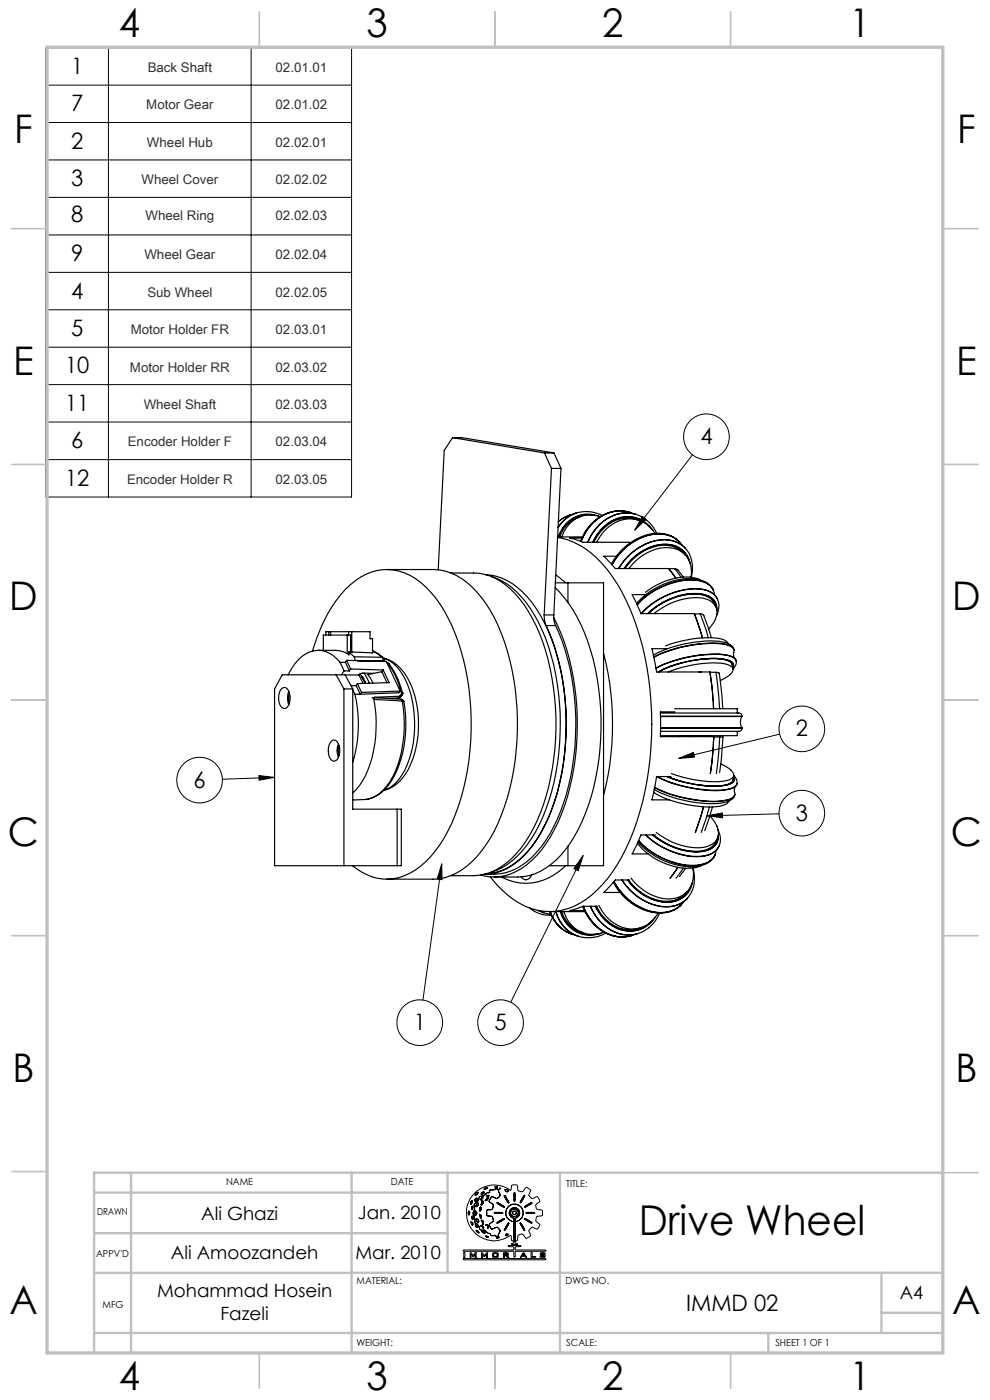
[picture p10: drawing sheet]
<svg xmlns="http://www.w3.org/2000/svg" width="210mm" height="297mm" viewBox="0 0 210 297" stroke-linecap="round" stroke-linejoin="round" font-family="sans-serif">
<g fill="none" stroke="#000" stroke-width=".21">
<path d="M9.7 10.1h64.9v95.3h-64.9zM9.7 18.1h64.9M23 10.1v95.3M53.3 10.1v95.3M9.7 26h64.9M9.7 33.9h64.9M9.7 41.9h64.9M9.7 49.8h64.9M9.7 57.8h64.9M9.7 65.7h64.9M9.7 73.7h64.9M9.7 81.6h64.9"/>
<path d="M9.7 89.5h64.9M9.7 97.5h64.9M146.9 96.5l-12.2 16M136.2 109.5l.9 .7-2.4 2.3zM165.4 155.7l-21.4 5.2M54.9 164.5l3.3 .4-3.2 .6zM58.2 164.9l-11 .4M144 160.9l3.1-1.3 .2 1zM150 173.1l3.2-.6 .1 1zM165.2 172.6l-15.2 .5M93.7 183.3l-4 28.9M93.7 183.3l.1 3.3-1.1-.1z"/>
<path d="M123.7 181.5l-15.4 31.1M123.7 181.5l-1 3.2-1-.4zM99.3 257.2l.1 .4M99.6 257.2l-.2-.3-.1 .3M99.6 257.2v.3M99.6 257.5l-.1 .2-.1-.1M99.8 255.1l.1 .4 .3-.4M99.9 259.1a.57 .57 0 0 1 .4 .8zM100 256.3l.1 .3M100.1 258.1l.1 .6M100.1 254.7l.1 .4M100.1 254.7l-.3 .4"/>
<path d="M100.1 258v.1M100.1 258l.3 .3M100.2 258.7h.1M100.3 256.4l-.2 .2M100.3 256h-.2l-.1 .3M100.3 256v.4M100.4 257.2l.1 .8M100.4 258.3l-.1 .4M100.5 253.3a6 6 0 0 1 7.9-.8l.1-1a.78 .78 0 0 1 1-.1 .78 .78 0 0 1 .3 .9 .86 .86 0 0 0 .9 .5 .86 .86 0 0 0 .7-.8l.3-.1 .8 .5-.1 .6a.84 .84 0 0 0 .5 1.3l1-.4 .6 .8v.2l-.8 .6v.6l.2 .5 1.1 .2 .1 1-1.1 .2a.98 .98 0 0 0-.2 1.2l.7 .6-.4 .9-.2 .1-1.1-.5-.7 .8 .4 1.1-.8 .5-.4-.4a.79 .79 0 0 0-1.1-.4 .79 .79 0 0 0-.4 1l-.1 .2-.4 .2v.4l.6 .2-1.4 .1v-.2l.4-.1 .1-.2v-.2l-.5-.2-.1-.8v-.2h-.2a5.9 5.9 0 0 1-7.8-.9 5.9 5.9 0 0 1 .1-7.9zM100.5 258l.1 .2a1.75 1.75 0 0 0 .5 1.5M100.6 256.1l.1 .4-.3 .7M100.7 257.1v-.2h.2l.2 .3"/>
<path d="M100.7 257.8h.3M100.7 257.1l.1 .4M100.8 257.5l-.1 .3M100.9 255.9l.2 .1M100.9 259.8l-.1 .2 .4 .4 .2-.1-.1-.3M100.9 259.8l.4 .2M100.9 253.2l-.1 .3 .1 .1M100.9 255.2l-.3 .3v.6M101 258.7h.4l.1 .2-.1 .5h-.1zM101 255.7l-.1 .2M101.1 254.2h.1v.3l-.2 .3-.3-.1M101.1 254.2l-.4 .5"/>
<path d="M101.1 259.7l.4 .4M101.1 257.2l-.1 .6M101.2 255.1l.3 .2M101.2 255.1l-.2 .6M101.3 252.9l-.4 .3M101.3 252.9l.1 .2M101.4 253.1l-.5 .5M101.5 255.3l-.1 .4-.3 .3M101.5 255.3v.4l-.4 .3M101.5 254.3l-.1 .6-.5 .3M101.5 254.3l-.1 .4-.5 .5M101.8 257.6h-.1l.1 .4"/>
<path d="M101.8 257.6l.3 .3M101.8 256.1l.3 .2v.3l-.4 .3v-.3M101.8 256.1l-.1 .5M101.8 258l.1 .5M102.1 258.9l.1-.1 .4 .5-.2 .5h-.1l.1-.5zM102.1 260v.1M102.1 260l.3 .2M102.1 257.9v.4l-.2 .2M102.1 254.7l.3 .1 .1 .4-.4 .5 .2-.6zM102.2 253l-.1 .3h.1M102.2 254.1l.2-.2-.1 .4-.3 .2-.1-.1M102.2 254.1l-.3 .3"/>
<path d="M102.2 253.7l-.4 .1-.3 .5M102.2 253.7l-.5 .2-.2 .4M102.6 252.8l.1 .1v.2M102.6 252.8l-.4 .2M102.7 253.1l-.5 .2M103 254.6l.1 .1M103.2 254.5l-.2 .1M103.2 253.6l.2 .2 .4-.2h-.3M103.2 253.6h.3M103.2 260l.2 .1M103.2 260l-.2-.2h.3l.2 .2M103.3 257.3v.6l.6 .1"/>
<path d="M103.3 253.1l-.7 .6h-.4M103.3 257.3v.5l.6 .2M103.3 254l-.1 .5M103.3 254l.2 .1v.3M103.4 251.9l-.6 .2M103.4 251.9l-.5 .4h-.2l.1-.2M103.5 254.4l-.4 .3M103.5 260l.1 .5M103.6 253l-.3 .1M103.8 259.7l.1 .5M103.9 252.5v.5h-.3M103.9 258l.6 .1 .1 .6"/>
<path d="M103.9 258l.5 .1 .2 .6M104 254.3l-.2 .6 .3 .3M104 254.3l-.2 .5 .3 .4M104.1 255.2l.5 .3v.4M104.5 256.5l-1.2 .2v.6M104.5 252.4l-.6 .1M104.6 259.1l-.8 .6M104.6 255.9l-.1 .6M104.6 258.7v.4M105 251.8h.6M105 257.2h1.4M105 257.2l-.2 .1 .3 .1"/>
<path d="M105 251.8l.3 .1M105.1 257.4h1.4M105.2 252.2l.5 .2M105.2 252.2l-.7 .2M105.4 259.4l.2 .1M105.4 255.1l.3 .3 1.3 .7-.3-.3M105.4 255.1l.9 .4M105.6 254.1l-.2 .2-1-.4-.4 .4M105.6 251.8l-.3 .1M105.7 252.4l.1 .5M105.8 252.9l.2 .4M106 253.8l-.4 .3"/>
<path d="M106 252.1h.2l-.3 .1zM106 253.3v.5M106 253.3l.1 .3-.1 .2M106.3 255.5l.4 .3M106.4 257.2h.2l-.1 .2M106.6 258.6l-1.2 .8M106.8 258.8l-1.2 .7M106.9 258.5l-.3 .1M106.9 258.5l.1 .1-.2 .2M107 253.7l.4 .7M107 253.6l.2 .1 .7 1.5h-.1l-.4-.8M107 253.6v.1"/>
<path d="M107.1 252.5l.1 .2M107.2 252.7l.2 .1M107.3 257.2v.6l.3 .6M107.3 257.2l.1 .7 .2 .5M107.6 252.4l-.3-.1-.2 .2M107.6 252.4l.2 .2M107.6 252.4l-.4-.1-.1 .2M107.6 258.4l.9 .6M107.7 256.1l-.4 1.1M107.7 256.1l-.3 .5-.1 .6M107.8 259.9l.2-.4-.2-.1-.8 1.4M107.8 259.9l-.3 .4"/>
<path d="M107.8 252.6l.1 .1M107.9 255.9l-.2 .2M107.9 252.7l-.5 .1M108.1 257.7l.5 .6M108.1 257v.7M108.3 257.5l.3 .4M108.5 256.8l-.2 .7M108.6 258.3l.4 .1v.6l-.1 .1-.4-.1M108.6 257.9l.7 .2M108.7 255.5l1.3 .2M108.7 255.5l-.8 .4M108.7 255.5l.6-.1 .7 .3"/>
<path d="M108.7 257.4l.5 .3M108.7 257.4l.2 .2 .3 .1M109 256.5l.7 .2 .3 .5M109 256.5l.5 .1 .5 .6M109 256.5l-.5 .3M109 256.9l-.2 .2-.1 .3M109 254.3v.4M109 254.7l.2 .1M109 256.9l.4 .1 .1 .2v.3l-.3 .2M109 256.9l-.3 .2v.3M109.1 259.2l-.1 2M109.1 259.2l.2 .1v1.8"/>
<path d="M109.2 254.3l.1 .3M109.3 254l-.1 .3M109.3 254l-.2-1-.1 1.3M109.3 254.6l-.1 .2M109.4 258.4l-.1 .7M109.5 256.3h-.8l-.4 .3-.2 .4M109.5 256.3l.6 .5M109.5 256.3l-.5-.1-.5 .2-.4 .6M109.9 258.2l-.5 .2M110 257.2l-.2 .5-.5 .4M110 257.2l-.3 .7-.4 .2M110 255.7l.8 .7"/>
<path d="M110.1 256.8l.1 .3M110.2 257.7l-.3 .5M110.2 257.1v.6M110.3 258.8l-1 .3M110.3 259.5h.3l.7 1.5zM110.7 254.3l-.4 .9M110.8 256.4l.2 .7-.1 .6M110.8 256.4l.1 1.3M110.9 257.7l-.1 .5-.5 .6M110.9 257.7l-.2 .7-.4 .4M111 253.9l-.3 .4M111 253.9l.3-.3-.6 1.3-.4 .3"/>
<path d="M111.6 258.8l-.3-.3 .5 .2 1.1 .8-.5-.2M111.6 258.8l.4 .3M111.6 255.8l-.3 .3 .4-.2M111.7 257.2h1.5M111.7 257.2l-.1 .1 .2 .1M111.8 257.4h1.5M112 259.1l.4 .2M112 255.5l-.4 .3M112.1 255.7l-.4 .2M112.5 255.4l-.4 .3M112.6 255.2h.3M112.6 255.2l-.6 .3"/>
<path d="M112.9 255.2l-.4 .2M113.2 257.2l.2 .1-.1 .1M98.2 265.3l10.7-.1v-.7h-.9l-.2-.2 2.7-.1v.2l-1.2 .1v.6l6.4 .1 .1 .2-6.4 .1-.1 1.1-.2 .1-.1-1.1-.3-.2-10.2 .1zM98.3 267l17.5 .1-.3 .2h-16.9l-.4-.1zM98.4 265.7h.2v1h-.2zM99.7 265.7l.3 .1 .4 .5 .4-.6h.2v1h-.2v-.6l-.5 .5-.4-.5v.6h-.2zM101 261.1a.51 .51 0 0 1 .6 .5zM101.5 260.1l.2 .5M101.7 260.6l.3 .3M102 260.9h.7l.3 .3M102.1 260.1l.3 .3M102.1 265.7l.7 .6 .4-.5 .2-.1v1h-.2v-.6l-.4 .5-.5-.5v.6h-.2z"/>
<path d="M102.3 261.1l-.1 .2 .2 .2 .4 .1 .1-.1-.1-.2M102.3 261.1l.5 .2M102.4 260.2l.2 .3v.1l-.2-.2M103 261.2l.6 .5M103 262.2l.7 .3h-.4zM103.4 260.4l.1 .2 .1-.1M103.4 260.1v.3M103.6 261.7h.3M103.9 261.7l.2 .4M103.9 260.2l.4 .5 .4-.1M104.1 262.1h.6M104.5 265.8h1.2v.9h-1.2z"/>
<path d="M104.7 265.9v.7M104.7 266.6h.7M104.7 265.9h.7M105 262l-.3 .1M105 262l.4 .3M105.1 260.4l-.4 .2M105.1 260.4l.5 .1M105.2 262.6l.6-.2 .1 .1zM105.4 265.9v.7M105.6 260.5l.3 .3M105.7 262.3h-.3M105.8 261.7l-.1 .6"/>
<path d="M105.9 260.8l.2 .4-.3 .5M105.9 260.8l.2 .3-.3 .6M106.8 265.7l1 .1v.5l-.3 .1 .5 .3h-.4l-.4-.3h-.2v.3h-.2zM107 265.9l.6 .1M107 266.2h.6M107 265.9v.3M107 260.8v.2M107.5 261.8l-.3 .2M107.5 261.8l.3 .1M107.5 260.3l-.5 .7M107.6 266v.2M107.8 261.9l-.2 .2-.4-.1"/>
<path d="M109 261.2v2M109 263.2h.3M109.3 262.2v1M109.3 261.1v1.1M110.9 265.8h.3l.5 .9-.9-.2-.4 .2zM111.1 266l.1 .3h-.4zM112.7 265.7h.2v.9h.7v.1h-1zM114.7 265.8h.9v.2h-.2l-.6-.1v.2l.8 .1v.5h-1l-.1-.2 .3-.1 .6 .2v-.3h-.7z"/>
<circle cx="149.8" cy="92.7" r="4.8"/>
<circle cx="170.1" cy="154.6" r="4.8"/>
<circle cx="42.4" cy="165.5" r="4.8"/>
<circle cx="170.1" cy="172.5" r="4.8"/>
<circle cx="89" cy="217" r="4.8"/>
<circle cx="106.2" cy="217" r="4.8"/>
</g>
<g fill="none" stroke="#c0c0c0" stroke-width=".35">
<path d="M55 2.5v7.5M105 2.5v7.5M155 2.5v7.5M2.5 48.5h7.5M200 48.5h7.5M2.5 98.5h7.5M200 98.5h7.5M2.5 148.5h7.5M200 148.5h7.5M2.5 198.5h7.5M200 198.5h7.5M2.5 248.5h7.5"/>
<path d="M200 248.8h7.5M55 287v7.5M105 287v7.5M155 287v7.5"/>
</g>
<path d="M20 253h74.9M27.8 248.8v38.2M74.6 248.8v38.2M94.9 248.8v21.2M118.8 248.8v38.2M200 248.8h-180v38.2M20 261.6h74.9M187 270v12.8M187 278.5h13M200 270h-180M20 282.8h180M163 282.8v4.2" fill="none" stroke="#c0c0c0" stroke-width=".5"/>
<path d="M10 10h190v277h-190z" fill="none" stroke="#c0c0c0" stroke-width=".7"/>
<path d="M136.2 109.5l.9 .7-2.4 2.3zM144 160.9l3.1-1.3 .2 1zM150 173.1l3.2-.6 .1 1zM123.7 181.5l-1 3.2-1-.4zM93.7 183.3l.1 3.3-1.1-.1zM54.9 164.5l3.3 .4-3.2 .6z" fill="#000"/>
<g fill="none" stroke="#000" stroke-width=".25">
<path d="M96 92.8l-1.8 2.8-1.2 25.3M96 92.8l19.5 3.3M96 92.8h2l19.5 3.3M115.5 96.1l1.5 3.3M115.5 96.1h2M117 99.4l-1.6 31.1M117 99.4h2M117.5 96.1l1.5 3.3M119 99.4l-1.5 31.1M118.3 114a16.1 16.1 0 0 1 9.5 5.6 43 43 0 0 1 9 20 69.3 69.3 0 0 1-2.4 36.6 30.8 30.8 0 0 1-10.1 14.6 12.9 12.9 0 0 1-16.6-.9 20.8 20.8 0 0 1-3.7-3.9M118.3 113.9h5.2M118.6 110.5l-.2 .2"/>
<path d="M120.9 109.3l-1.3 .6-1.2 .8M121.5 109.1a6.8 6.8 0 0 0-3.1 1.6M122.2 108.8a7 7 0 0 0-3.8 3.1M123.3 109.5a6.5 6.5 0 0 0-4.6 4.4M123.4 114.2h-2.6l2.8 .8h9.9M124.7 108.5a6.8 6.8 0 0 0-6.3 3.4M124.8 108.5a7.3 7.3 0 0 1 2.9 .9M126 109.3a6.4 6.4 0 0 0-7.5 4.6M127 109.5a6.6 6.6 0 0 0-8.6 4.4M127.3 109.6a6.3 6.3 0 0 0-8.1 4.3M130.7 118h-2.6l2.4 2.6h11.4l1.4 2.1-1.4-2.1h1.2M131 108.4a9.6 9.6 0 0 0-7.9 6.5"/>
<path d="M133.6 108.7a8.3 8.3 0 0 0-9.5 4.4l-.9 1.8M133.6 108.7h.1M134.2 108.9a7.9 7.9 0 0 0-9.1 2.8l-.7 .9-1.1 2.3M134.9 109.1a7.7 7.7 0 0 0-8.5 3l-1.8 2.9M135.5 110.3a7 7 0 0 0-8 2.3l-.7 .9-.8 1.5M137.2 110.4a7.3 7.3 0 0 0-10 .9 10.8 10.8 0 0 0-2.5 3.7M137.2 110.4a7.5 7.5 0 0 1 2.1 2.8M137.8 111.8a6.5 6.5 0 0 0-9.6 0 10 10 0 0 0-2.4 3.2M138.5 112.5a6.4 6.4 0 0 0-9.6-1.5 9.7 9.7 0 0 0-3.2 4M138.9 113.1a6.2 6.2 0 0 0-9.3-1.7 9 9 0 0 0-3 3.6M144.1 115l.2 .1a6.6 6.6 0 0 0-7.3-1.6 12.5 12.5 0 0 0-7.3 6.2M144.1 115a7 7 0 0 0-8-1 12.8 12.8 0 0 0-6.3 5.8"/>
<path d="M144.1 115h.1M144.7 115.6a6.2 6.2 0 0 0-7-2.1 12.6 12.6 0 0 0-7.9 6.3M145.3 116.2a6.5 6.5 0 0 1 1.3 6.3M145.3 116.2a7.2 7.2 0 0 0-8.5-.7 13 13 0 0 0-5.6 5.1M145.3 116.2a7.3 7.3 0 0 0-8.5-.7 13.2 13.2 0 0 0-5.6 5.1M145.3 116.2h.1M145.3 117.7a6.1 6.1 0 0 0-7.6-1.3 11.7 11.7 0 0 0-5.1 4.2M146.2 119a5.4 5.4 0 0 0-6.6-3.4 11.7 11.7 0 0 0-7.2 5M146.4 119.6a5.1 5.1 0 0 0-5.8-4.1 11.2 11.2 0 0 0-8.2 5.1M66.3 138.1a30 30 0 0 1 8-14.1 11 11 0 0 1 16 .5 32.5 32.5 0 0 1 8 15.5 56 56 0 0 1-2.5 34.7 22.4 22.4 0 0 1-8.8 10.5 10.5 10.5 0 0 1-12.2-1.5M67.5 138h3.6a5.3 5.3 0 0 1 2.8 .8M68.6 138v-3.3h5.8v3.6"/>
<path d="M69.1 134.7v-.7h9.4v1.5h.5v3M69.7 134v.7M70.1 134v.7M73.7 134.7v4M73.9 134v.7M73.9 138.4v.5M74 138.4l1.1 .9M74 138.4v-.1l5 .1M74 138.4v.6M74.6 134v4.3M75.1 139.3l5.9 .1M75.1 139.3l.1 .8"/>
<path d="M81 139.4l-.7-.6-1.3-.7 1.3 .6 1 .9M81 139.4l.2 .5-.1 .3M81 139.4l.3 .2M81.3 139.6l.2 .3v.4M81.4 139.6a8.3 8.3 0 0 1 5.4 4.9 21.9 21.9 0 0 1-.7 19.6 7.7 7.7 0 0 1-4.7 3.6 8.2 8.2 0 0 0 4.9-5.2 23.5 23.5 0 0 0-.9-19.5 7.2 7.2 0 0 0-3.9-3.3M82.1 120.8h9.8a12.2 12.2 0 0 1 9.2 4.8 35.3 35.3 0 0 1 7.5 16.4 56.2 56.2 0 0 1-3 32.7 22.4 22.4 0 0 1-8.8 10.5 10.2 10.2 0 0 1-4.9 1.3h-9.8M95.7 121.6a18.9 18.9 0 0 1 8.1 .5 17.8 17.8 0 0 1 9.1 9 50 50 0 0 1 5 25.5 44.5 44.5 0 0 1-6.5 22.1 15.5 15.5 0 0 1-8.5 6.7l-2.3 .4h-4.9M103.1 122a12.3 12.3 0 0 1 8.7 4.6 35 35 0 0 1 7.3 16.2 54.9 54.9 0 0 1-2.7 30.4 22.4 22.4 0 0 1-8.5 10.8 11.2 11.2 0 0 1-4.8 1.4M104.1 122.3a16.1 16.1 0 0 1 9.2 8.2 47.1 47.1 0 0 1 5.5 25 44.7 44.7 0 0 1-6.1 22.4 15.8 15.8 0 0 1-8.6 7.1M115.4 130.5l.2 1.4 .3 .8M115.4 130.5h2.1M115.9 132.7a53.4 53.4 0 0 1 .3 41.2 21.4 21.4 0 0 1-8.6 10.4 10.1 10.1 0 0 1-4.8 1.2 12.3 12.3 0 0 0 11-4.7 34.8 34.8 0 0 0 7.3-16.1 53.8 53.8 0 0 0-3.2-32"/>
<path d="M115.9 132.7h2M117.5 131.1a52.2 52.2 0 0 1 4.7 27.8 43 43 0 0 1-6.3 20 15.8 15.8 0 0 1-8.6 6.8 9.8 9.8 0 0 1-5.3-.1M117.5 131.1l.4 1.6M117.5 130.5v.6M117.8 124.7a31.5 31.5 0 0 1 8 15 56.2 56.2 0 0 1-1.7 32.9 25.1 25.1 0 0 1-7.2 10.8 11.2 11.2 0 0 1-7 2.7h-5.1M117.8 123.6h10.2v60.1h-11.5M117.9 122l2.1 1.6M120.5 123.6v4.2M128 138.6a60.1 60.1 0 0 1 0 30.1M133.4 120.6a10.4 10.4 0 0 1 8.6-4.4 5 5 0 0 1 4.6 6.2M136 130.2h11.3l1.7 5.1-1.7-5.1h1.3M137 126.1h-2.9l1.9 4.1"/>
<path d="M138.7 139.4a27.3 27.3 0 0 1 15-2.7 2.36 2.36 0 0 1 2 1.2l-.1 1.2 .3 .6M138.7 130.2a14.1 14.1 0 0 1 10.4-3.3 3.1 3.1 0 0 1 2.8 1.9 3.1 3.1 0 0 1-.5 3.3l-1 1.3M141.4 137.6h-3.1l1 5h11.3l.5 4.2 .3 3.6-.3-3.6-.5-4.2h1.3M143.1 120.6l.8 .4M143.1 120.6l1.4 1.9M143.8 120.9l1.2 1.5M148.1 139.9a13.3 13.3 0 0 1 6.5 .4l.6 .5 .3 1.1M148.3 122.9a11.2 11.2 0 0 0-9.2 1.3l-2.2 1.5M148.6 130.2l.3 .1 .4 .3M148.6 130.2l1.6 5.1M149.3 130.5l1.6 4.8M151.3 125.3a4.7 4.7 0 0 0-4.6-2.6 15.6 15.6 0 0 0-11.7 5.4"/>
<path d="M151.3 125.2a4.4 4.4 0 0 0-4.3-2.2 16.3 16.3 0 0 0-11.9 5.3M151.6 126.2a3.4 3.4 0 0 0-3.2-3 15.5 15.5 0 0 0-13.2 5.1M151.8 128.7a3.8 3.8 0 0 0-3.9-2.7 14.4 14.4 0 0 0-10.3 4.2M152 129.1a2.96 2.96 0 0 0-2.5-2.9 13.3 13.3 0 0 0-10.7 2.8l-1.4 1.2M152 129.4a2.91 2.91 0 0 0-2.4-3.2 13.8 13.8 0 0 0-12.2 4M152.2 127.1a4.3 4.3 0 0 1-.2 3.6M152.2 127.1a4.1 4.1 0 0 0-3.8-2.2 16 16 0 0 0-12.4 5.3M152.2 127.1a4 4 0 0 0-3.8-2.1 15.9 15.9 0 0 0-12.3 5.2M154.4 136.6a1.83 1.83 0 0 0-1.8-1.1 24.1 24.1 0 0 0-11.4 1.5M155.7 137.8a2.67 2.67 0 0 0-2.5-1.6 25.3 25.3 0 0 0-14.6 2.8M155.7 137.8a1.29 1.29 0 0 0-1-.9 19.3 19.3 0 0 0-9.7 .3l-3.3 .9-3 1.3M155.7 137.8v.1"/>
<path d="M59.7 146.1a.84 .84 0 0 1 1.5 .4 3.2 3.2 0 0 1-.6 3.7 1.06 1.06 0 0 1-1.3-1 3.3 3.3 0 0 1 .4-3.1zM59.9 143.2h13.3l1.6 3v25.5h10.3v12h-26.9v-37.5zM61.3 146.6l-.3 1.5 .3 1.4M61.4 147l-.2 .9 .2 1.2M70.2 157.3a.84 .84 0 0 1 .9-.3 .84 .84 0 0 1 .6 .7 3.1 3.1 0 0 1-.5 3.7 1.33 1.33 0 0 1-1.5-1.6 3.3 3.3 0 0 1 .5-2.5zM71.3 143.2l1.7 3M71.8 157.8l-.1 .3a3.8 3.8 0 0 0 .1 2.6M71.9 158.2l-.1 .9 .1 1.2M72.1 140.5a5.5 5.5 0 0 0-7.2-1.8 9.8 9.8 0 0 0-3.8 4.5M72.1 140.5l.9 1.8M72.1 140.5h1.2M73 146.2h1.8"/>
<path d="M73 146.2v37.5M73 142.3l-.6 .9M73 142.3h1.1M73.2 143.2h3M73.3 140.5l.8 1.8M73.5 140.1l.9 1.8M73.5 140.1l8.5 .2 2.9 6.3M73.5 140.1l-.2 .4M74.4 141.9l6.9 .2M74.4 141.9l-.3 .4M74.8 146.3l.5 1M75.3 147.3a27.8 27.8 0 0 1-.5 14.4"/>
<path d="M75.3 147.3h1.1M75.6 140.1l5.9 .2M75.6 145.4l-1.1 .1M75.6 145.4l.8 1.9M75.8 145l.9 1.9M75.8 145l-.2 .4M75.8 140.2h5.3M76.2 143.2l.8 1.8M76.4 142.9l1.1 2.1-.8-1.6M76.7 146.9l-.3 .4M76.7 143.5h.1M76.9 143.8h.1"/>
<path d="M77 144h.1M77.2 144.2v.1M77.3 142.8l1.1 2.2M77.3 144.5h.1M77.3 144.5v.1M77.4 144.8h.1M79 148l.2 .1 .1 .3M79 148l6.1 .3M79.2 142.8h-2.4l-.6 .4M79.3 148.4a25.9 25.9 0 0 1-2.5 17.4l-.6 1-1.4 1.4M79.3 148.4l6 .3M79.6 147.9l-.3 .2"/>
<path d="M79.6 147.9l-.2 .1M81.1 140.2l.1 .1M81.3 142.1l1.3 2.7-6.8 .2M81.3 142.1l-.3 .5M81.5 140.3h.1M82 140.5l.2 .1zM82.1 144.8l-1.1-2.3-3 .6 .6 .8 .5 1M82.2 140.6a2.6 2.6 0 0 1 1.2 1.5 18.2 18.2 0 0 1 2 5.1M82.2 140.6a16.5 16.5 0 0 1 3 6.5M82.2 140.6l.3 .2M84.6 148.1l-2.5 .1M84.8 147.7h.2"/>
<path d="M84.8 147.7l-5.2 .2M84.9 146.6l-.3 .4-8.2 .3M84.9 146.6l-8.2 .3M85 147.7h.1M85 147.7l-.4 .4M85.1 148.3l.3 .1 .3 .4M85.1 148.3l.2 .4M85.1 147.7l-.5 .4M85.2 147.1l-.4 .6M85.2 147.1l.1 .3M85.3 147.4l-.2 .3M85.3 148.7a26.7 26.7 0 0 1-2 16 7.7 7.7 0 0 1-6 4.9l-2.5 .1"/>
<path d="M85.3 148.7l.4 .1M85.4 147h.1M85.4 147l-.2 .1M85.4 147v.2M85.4 147.2l-.1 .2M85.7 148.8a25 25 0 0 1-2.7 16.9 7.6 7.6 0 0 1-5.5 3.9M139.1 141.7a27.1 27.1 0 0 1 15.1-2.7 1.96 1.96 0 0 1 2 1.2 2.84 2.84 0 0 0-2.7-1.3 27.7 27.7 0 0 0-14.4 2.9M140.1 151.3h16a.87 .87 0 0 1 1.3 .6M140.1 152h17.3M140.1 154.4h17.3M140.1 151.9h17.3M140.1 154.5h17.3"/>
<path d="M141.7 142.6a25 25 0 0 1 11.9-1.8 2.18 2.18 0 0 1 1.9 1.2 3.4 3.4 0 0 1-2.4 2.2l-.3 .2M143.1 150.4h13.3v.9M143.2 151h-3.1v5.3h11.3l-.3 4.2-.4 3.6 .4-3.6 .3-4.2h1.2M143.5 156.1l.6 .2M144.6 140.6l-2.1 .7-2.7 1.3M144.7 156.1v.1h6.1v-.1M146.1 156.2h.1M148.3 142.6h.5M149.5 156.2v.1M151.9 142.6l.6 .1v.2M151.9 142.6l.7 7.8M152.5 142.8l.8 7.6"/>
<path d="M152.6 156.3h.8M152.6 156.3l-.1 3.2-.6 4.6M153.4 156.3l-.8 7.6M155.4 141.6a.99 .99 0 0 0-.7-1.4 17.7 17.7 0 0 0-9.2 .2l-3.1 .9-2.7 1.3M155.4 141.7h.1a1 1 0 0 0-.7-1.5 18 18 0 0 0-9.3 .2l-3.2 .9-2.7 1.3M156.1 140.3a1.56 1.56 0 0 1-.6 1.7M156.4 155.1v1h-16.3M157.4 152a2.42 2.42 0 0 0 0 2.4M157.4 154.5a.74 .74 0 0 1-1 .6h-16.3M157.4 151.9v.1M157.4 154.4v.1M84.2 171.7v12"/>
<path d="M120.5 179.5v4.2M135.2 178.9a13.9 13.9 0 0 0 12.2 5.2l1.3-.4M135.4 178.6a15.2 15.2 0 0 0 12.7 5.2 4.3 4.3 0 0 0 3.6-2.4M135.5 178.3a15.6 15.6 0 0 0 13.2 5.1 3.6 3.6 0 0 0 3.2-3M135.5 178.3a15.9 15.9 0 0 0 12.3 5.3 4.5 4.5 0 0 0 3.8-2.1l.1-.1M136.9 177.1a15.6 15.6 0 0 0 12.7 4.5 3.8 3.8 0 0 0 2.9-2.1v.1M137.1 177.1a15.8 15.8 0 0 0 12.1 4.5 4 4 0 0 0 3.3-2M138.4 177.1a14.1 14.1 0 0 0 11.1 3.4 3 3 0 0 0 2.9-3.3M138.5 177.1a14.5 14.5 0 0 0 10.5 3.5 3.4 3.4 0 0 0 3.3-3v-.1M138.6 168.1a23.9 23.9 0 0 0 14.2 2.9 2.2 2.2 0 0 0 1.8-1.1M138.6 177.1a13.9 13.9 0 0 0 10.4 3.4 3.7 3.7 0 0 0 3.2-2.6M138.7 167.5a25.4 25.4 0 0 0 14.9 2.7 2.38 2.38 0 0 0 2.3-1.6"/>
<path d="M138.9 167.1a27.4 27.4 0 0 0 15 2.7 2.24 2.24 0 0 0 2-1.2M139 177.1h-3l-1.9 4h3.4M139.3 164.7a28.6 28.6 0 0 0 14.3 2.9 3.8 3.8 0 0 0 2.6-1l.1-.4M139.5 164.7a26.4 26.4 0 0 0 15.2 2.7 2 2 0 0 0 1.7-1.2M141.5 164.7a23.7 23.7 0 0 0 13.2 1.7 1.06 1.06 0 0 0 .9-1.7M141.5 164.7a24.6 24.6 0 0 0 12.8 1.8 1.46 1.46 0 0 0 1.4-1.4l-.1-.3M141.6 164.7l3.2 1.1M142.3 164.7h-3l-1 5h3.7M149.2 171.2l-1.7 5.4M150.5 171.2l-1.8 5.4M150.6 173.1a4.7 4.7 0 0 1 1.6 4.8 4.5 4.5 0 0 1-4.6 1.9 14.8 14.8 0 0 1-8.4-3.2M151.1 171.2l-1.6 5"/>
<path d="M152.3 175.9v.2a3.9 3.9 0 0 1 .2 3.5M152.9 162.1l.4 .1a3.3 3.3 0 0 1 2.3 2.3 1.69 1.69 0 0 1-1.8 1.2 25.3 25.3 0 0 1-11.4-1.6M155.6 164.6l-.1 .9a2.64 2.64 0 0 1-2.6 1.2l-1.8 .1-2.8-.3M155.7 164.5v.1a1.86 1.86 0 0 1 .6 1.6M155.9 168.6h.1M156.1 166.8a1.87 1.87 0 0 0-.2 1.7 2.02 2.02 0 0 1-2 1.3 27.3 27.3 0 0 1-13.5-2l-1.5-.8M112.4 192.6a6 6 0 0 0 4.5 1.6M112.8 185.6a1.23 1.23 0 0 1-1 1 1.23 1.23 0 0 1-1.2-.6M114.1 193.1l1.3 .5M114.4 193.2l.4 .2M114.5 193.2a4.3 4.3 0 0 0 2.3 .8M117.9 193.4a7.7 7.7 0 0 0 4.8 5.2"/>
<path d="M117.9 193.4a7.1 7.1 0 0 0 7.3 5.5M118.9 193.4a6.5 6.5 0 0 0 8.6 4.6M118.9 193.4a6.6 6.6 0 0 0 7.6 4.8M119.1 193.4a6.7 6.7 0 0 0 4.7 4.5M119.6 193.4a6.3 6.3 0 0 0 8.5 4.4M120 183.7a11.3 11.3 0 0 1-13.6 2.4M121.3 198.2a7.2 7.2 0 0 1-4.6-4.8 7.3 7.3 0 0 0 5.3 5M121.3 198.2h.1M123.6 192.3a9.5 9.5 0 0 0 8 6.5M123.7 192.3a9.3 9.3 0 0 0 8.3 6.5l2.1-.3M123.8 192.3a9.1 9.1 0 0 0 9.2 6.4l1.7-.5M124.1 193.4h-7.5a7.7 7.7 0 0 0 2.6 3.6"/>
<path d="M125.2 192.3a9.4 9.4 0 0 0 8.1 6.1l2.1-.4M125.2 192.3a9.2 9.2 0 0 0 8.6 6 6.7 6.7 0 0 0 3.8-1.5M126.3 192.3a8.4 8.4 0 0 0 8.3 5.2 6.4 6.4 0 0 0 4.4-2.9M126.3 192.3a8.5 8.5 0 0 0 7.8 5.2 6.1 6.1 0 0 0 4.2-2.1M126.5 192.3a7.7 7.7 0 0 0 8.9 4.7l.6-.2M126.7 192.3h-3.1l-2.8 .9h3.2M127 192.1a8.1 8.1 0 0 0 7.8 5 6.2 6.2 0 0 0 4.8-3.4M128.5 197.9a6.7 6.7 0 0 1-3.3 1M130.2 187a12.1 12.1 0 0 0 10 6.6 5.9 5.9 0 0 0 4.4-1.7 6.7 6.7 0 0 1-7.2 1.4 12.1 12.1 0 0 1-7.3-6.2M130.2 187a11.7 11.7 0 0 0 10.9 6.5 5.4 5.4 0 0 0 4-2.3M131.9 186.7a11.6 11.6 0 0 0 10.4 5.6 5.9 5.9 0 0 0 3.5-1.7M131.9 186.7a12.2 12.2 0 0 0 8.9 5.6 6 6 0 0 0 5-1.7"/>
<path d="M133.1 186.7a10.7 10.7 0 0 0 9.4 4.7 5 5 0 0 0 4.4-4.1M133.2 186.7a10.4 10.4 0 0 0 9.7 4.5 4.9 4.9 0 0 0 3.7-3.3M133.3 186.7a10.3 10.3 0 0 0 8.7 4.5 5.2 5.2 0 0 0 3.8-2M133.6 186.7h-3.1l-2.4 2.6h3.2M133.9 186.3a9.9 9.9 0 0 0 9.5 4.2 5.2 5.2 0 0 0 3.6-6.4 6.8 6.8 0 0 1-1.1 6.3M139.9 193.7a7.3 7.3 0 0 1-2.3 3.1M143.8 184l-1.7 2.3zM144.9 184.2l-1.5 2.1M145.5 184.2l-1.4 1.8M145.9 190.5l-.1 .1"/>
</g>
<text font-size="8.7" x="135.5" y="261.9">Drive Wheel</text>
<g font-size="8.4">
<text x="25.2" y="7.9">4</text>
<text x="77.7" y="7.9">3</text>
<text x="127.7" y="7.9">2</text>
<text x="180.2" y="7.9">1</text>
<text x="3" y="30.3">F</text>
<text x="203" y="30.3">F</text>
<text x="2.8" y="79.5">E</text>
<text x="202.8" y="79.5">E</text>
<text x="2" y="129.5">D</text>
<text x="202" y="129.5">D</text>
<text x="1.7" y="179.5">C</text>
<text x="201.7" y="179.5">C</text>
<text x="2.7" y="229.5">B</text>
<text x="202.7" y="229.5">B</text>
<text x="2" y="278.8">A</text>
<text x="202" y="278.8">A</text>
<text x="25.2" y="294.9">4</text>
<text x="77.7" y="294.9">3</text>
<text x="127.7" y="294.9">2</text>
<text x="180.2" y="294.9">1</text>
</g>
<g font-size="4.8">
<text x="15.1" y="15.7">1</text>
<text x="15.1" y="23.6">7</text>
<text x="15.1" y="31.6">2</text>
<text x="15.1" y="39.5">3</text>
<text x="15.1" y="47">8</text>
<text x="15.1" y="55.4">9</text>
<text x="15.1" y="63.3">4</text>
<text x="15.1" y="71.3">5</text>
<text x="13.8" y="79.2">10</text>
<text x="13.8" y="87.2">11</text>
<text x="15.1" y="95.1">6</text>
<text x="148.6" y="94.2">4</text>
<text x="13.8" y="103.1">12</text>
<text x="168.8" y="156.2">2</text>
<text x="41.1" y="167.1">6</text>
<text x="168.8" y="174.1">3</text>
<text x="87.8" y="218.5">1</text>
<text x="104.9" y="218.5">5</text>
<text x="145.6" y="278.2">IMMD 02</text>
</g>
<g font-size="3.9">
<text x="42.7" y="258.9">Ali Ghazi</text>
<text x="75.9" y="258.6">Jan. 2010</text>
<text x="36.2" y="267.1">Ali Amoozandeh</text>
<text x="75.4" y="267.1">Mar. 2010</text>
<text x="33.3" y="275.1">Mohammad Hosein</text>
<text x="190.9" y="275.5">A4</text>
<text x="46.8" y="279.9">Fazeli</text>
</g>
<g font-size="2.8" fill="#303030">
<text x="31.3" y="15.3">Back Shaft</text>
<text x="58.5" y="15.3">02.01.01</text>
<text x="31" y="23.2">Motor Gear</text>
<text x="58.5" y="23.2">02.01.02</text>
<text x="31.2" y="31.2">Wheel Hub</text>
<text x="58.5" y="31.2">02.02.01</text>
<text x="30" y="39.1">Wheel Cover</text>
<text x="58.5" y="39.1">02.02.02</text>
<text x="30.9" y="46.6">Wheel Ring</text>
<text x="58.5" y="46.6">02.02.03</text>
<text x="30.6" y="55">Wheel Gear</text>
<text x="58.5" y="55">02.02.04</text>
<text x="31.3" y="62.9">Sub Wheel</text>
<text x="58.5" y="62.9">02.02.05</text>
<text x="27.7" y="70.9">Motor Holder FR</text>
<text x="58.5" y="70.9">02.03.01</text>
<text x="27.6" y="78.8">Motor Holder RR</text>
<text x="58.5" y="78.8">02.03.02</text>
<text x="30.5" y="86.8">Wheel Shaft</text>
<text x="58.5" y="86.8">02.03.03</text>
<text x="27.1" y="94.7">Encoder Holder F</text>
<text x="58.5" y="94.7">02.03.04</text>
<text x="26.9" y="102.7">Encoder Holder R</text>
<text x="58.5" y="102.7">02.03.05</text>
</g>
<g font-size="2.1">
<text x="48" y="251.5">NAME</text>
<text x="82.9" y="251.5">DATE</text>
<text x="120.1" y="251.9">TITLE:</text>
<text x="20.6" y="257.7">DRAWN</text>
<text x="20.4" y="266.6">APPV'D</text>
<text x="75.6" y="272.5">MATERIAL:</text>
<text x="120" y="272.5">DWG NO.</text>
<text x="21.8" y="277.4">MFG</text>
<text x="75.6" y="285.5">WEIGHT:</text>
<text x="120.1" y="285.5">SCALE:</text>
<text x="164.5" y="285.6">SHEET 1 OF 1</text>
</g>
</svg>
